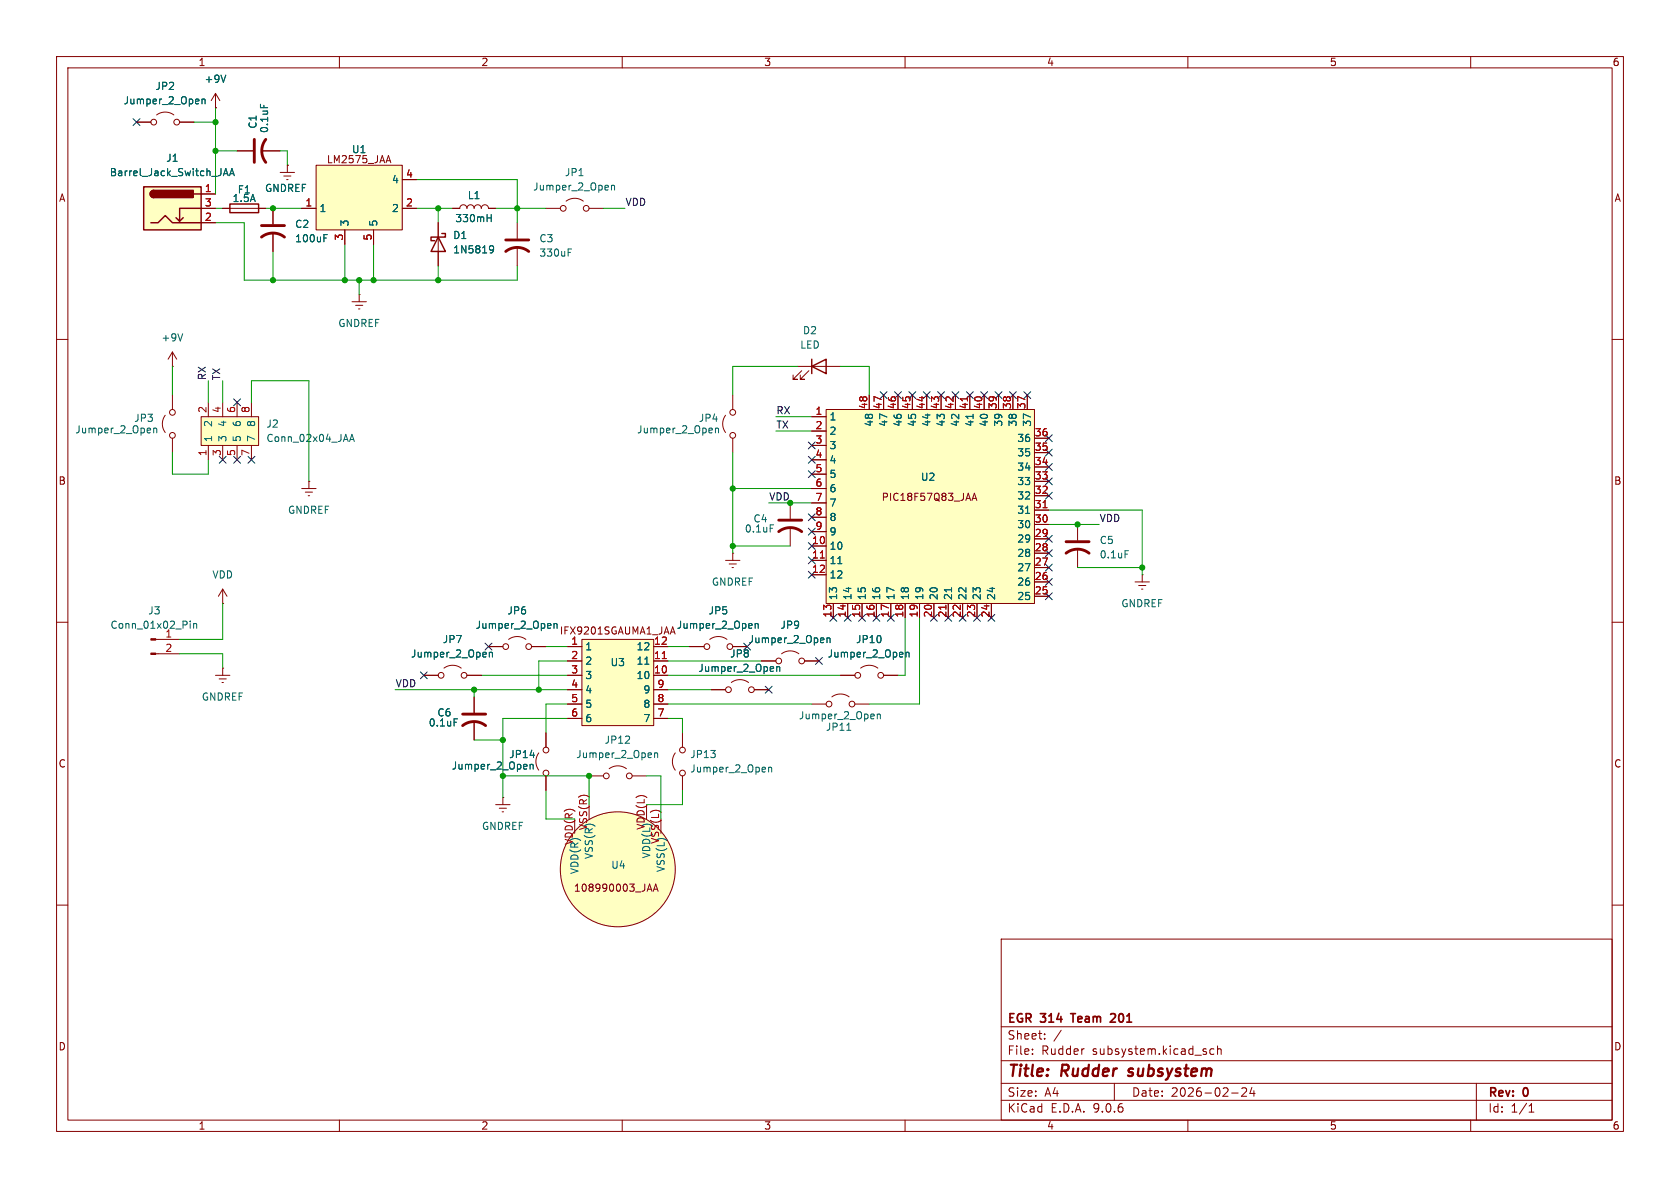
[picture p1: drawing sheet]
<svg xmlns="http://www.w3.org/2000/svg" width="297mm" height="210mm" viewBox="0 0 297 210" stroke-linecap="round" stroke-linejoin="round" font-family="sans-serif">
<g fill="none" stroke="#840000" stroke-width=".18">
<path d="M10 10h277v190h-277zM12 12h273v186h-273zM60 10v2M110 10v2M160 10v2M210 10v2M260 10v2M10 60h2M285 60h2M10 110h2M285 110h2M10 160h2"/>
<path d="M177 166h108v32h-108zM285 160h2M60 198v2M110 198v2M160 198v2M177 194.5h108M177 191.5h108M177 187.5h108M177 181.5h108M182.5 186.3v.1M182.5 185.5v.1M184.7 183.6v.1"/>
<path d="M184.7 182.8v.1M187.6 182.1l-1.3 2M191.5 185.4h.2M197 191.5v3M210 198v2M214.6 185.5l-.4-.1-.3 .3v.4l.1 .2h.6M215.2 185.5l.3-.1 .3 .1 .1 .9M215.2 184.9v1.5M217.7 193.2h1.2M219.5 192.4l.6-.1 .2 .1 .1 .3-.9 1.1h.9M221.3 192.2l-.3 1.1h.9M221.7 192.8v1"/>
<path d="M260 198v2M261 191.5v6.5M270.3 196.6h.9M270.3 195.5l.4-.4v1.5"/>
</g>
<path d="M199.4 190.1l.2 .1M199.6 189l-.1 .3 .1 .1" fill="none" stroke="#840000" stroke-width=".4"/>
<path d="M189.3 179.2h.8M197.1 179.3l-.5-.1-.3 .1M197.1 179.8l-.8 .9h.9" fill="none" stroke="#840000" stroke-width=".3"/>
<path d="M35.6 73.7h10.1v5h-10.1z" fill="#ffffc2"/>
<g fill="none" stroke="#840000" stroke-width=".18">
<path d="M41.9 26.7h2.8M46.2 26.7h3.3M48.3 36.8v2.8M48.3 41.1v3.4M62.2 53.3h2.6M62.9 54h1.2M63.4 54.6h.2M63.5 52.1h.1M63.5 52.1v1.2M35.6 73.7h10.1v5h-10.1zM36.8 71.1v2.6M36.8 78.7v2.6"/>
<path d="M39.4 71.1v2.6M39.4 78.7v2.6M41.9 71.1v2.6M41.9 78.7v2.6M44.4 71.1v2.6M44.4 78.7v2.6M128.3 73.4a2.54 2.54 0 0 0 0 3.1M129.5 69.9v2.5M129.5 77.5v2.5M141 64.8h7.6M141.7 65.5l-1.5 1.6h.8h-.8v-.8M143 65.5l-1.5 1.6h.7h-.7v-.8"/>
<path d="M74.9 119.4h2.6M78.5 118.1a2.54 2.54 0 0 1 3 0M82.5 119.4h2.6M86.4 114.3h2.5M89.9 113a2.54 2.54 0 0 1 3.1 0M94 114.3h2.5M148.6 119.4h2.5M152.1 118.1a2.54 2.54 0 0 1 3.1 0M156.2 119.4h2.5M83.8 123.2v2.8M83.8 127.5v3.3M95.2 133.1a2.54 2.54 0 0 0 0 3"/>
<path d="M96.5 129.5v2.6M96.5 137.2v2.5M143.5 124.5h2.5M147.1 123.2a2.54 2.54 0 0 1 3 0M151.1 124.5h2.6"/>
<circle cx="129.5" cy="72.9" r=".51"/>
<circle cx="129.5" cy="77" r=".51"/>
<circle cx="78" cy="119.4" r=".51"/>
<circle cx="82" cy="119.4" r=".51"/>
<circle cx="89.4" cy="114.3" r=".51"/>
<circle cx="93.5" cy="114.3" r=".51"/>
<circle cx="151.6" cy="119.4" r=".51"/>
<circle cx="155.7" cy="119.4" r=".51"/>
<circle cx="96.5" cy="136.7" r=".51"/>
<circle cx="96.5" cy="132.6" r=".51"/>
<circle cx="146.6" cy="124.5" r=".51"/>
<circle cx="150.6" cy="124.5" r=".51"/>
</g>
<g fill="none" stroke="#006464" stroke-width=".18">
<path d="M46 18.4v.6M57.3 42.1h.4M57.3 41.5h.6M61.8 78l.4-1.2 .4 1.2M61.9 77.7h.6M126.5 75.7v.8M126.5 75.8l.2-.1h.3v.8M86.5 115.4l.2-.1 .3 .1 .1 .7M86.5 115.3v.8M97.9 110.2v.9M97.9 110.3l.2-.1 .3 .1 .1 .8M160.2 115.3v.8"/>
<path d="M160.2 115.4l.2-.1 .3 .1v.7M80.3 127.1h.6M93.7 135.1v.9M93.7 135.2l.2-.1 .3 .1 .1 .8M149.7 129.1h.7M155.1 126.2v.9M155.1 126.3l.2-.1 .3 .1v.8"/>
</g>
<path d="M143.5 64.8l2.5-1.3v2.5zM143.5 63.5v2.5" fill="none" stroke="#840000" stroke-width=".25"/>
<path d="M45 24.6v4.1M46.2 39.9h4.1M47 24.6a3.3 3.3 0 0 0 0 4.1M46.2 41.9a3.3 3.3 0 0 1 4.1 0M81.8 128.3a3.3 3.3 0 0 1 4.1 0M81.8 126.2h4.1" fill="none" stroke="#840000" stroke-width=".51"/>
<path d="M146 72.4h36.9v34.3h-36.9z" fill="#ffffc2"/>
<g fill="none" stroke="#840000" stroke-width=".18">
<path d="M49.5 30.5h2.6M50.2 31.1h1.2M50.7 31.8h.2M50.8 29.2h.1M50.8 29.2v1.3M143.5 73.7h2.5M143.5 76.2h2.5M143.5 78.7h2.5M146 72.4h36.9v34.3h-36.9zM153.7 69.9v2.5M156.2 69.9v2.5M158.7 69.9v2.5"/>
<path d="M161.3 69.9v2.5M163.8 69.9v2.5M166.4 69.9v2.5M168.9 69.9v2.5M171.4 69.9v2.5M174 69.9v2.5M176.5 69.9v2.5M179.1 69.9v2.5M181.6 69.9v2.5M182.9 77.5h2.5M143.5 81.3h2.5M143.5 83.8h2.5"/>
<path d="M143.5 86.4h2.5M143.5 88.9h2.5M143.5 91.4h2.5M143.5 94h2.5M143.5 96.5h2.5M143.5 99.1h2.5M171.8 88.5l.5-1.3 .4 1.3M172 88.1h.6M182.9 80h2.5M182.9 82.6h2.5M182.9 85.1h2.5M182.9 87.6h2.5"/>
<path d="M182.9 90.2h2.5M182.9 92.7h2.5M182.9 95.3h2.5M182.9 97.8h2.5M143.5 101.6h2.5M147.3 106.7v2.5M149.9 106.7v2.5M152.4 106.7v2.5M154.9 106.7v2.5M157.5 106.7v2.5M160 106.7v2.5M162.6 106.7v2.5"/>
<path d="M165.1 106.7v2.5M167.6 106.7v2.5M170.2 106.7v2.5M172.7 106.7v2.5M175.3 106.7v2.5M182.9 100.3h2.5M182.9 102.9h2.5M182.9 105.4h2.5"/>
</g>
<path d="M172 73.2v.8M148.1 99.6h.7M181.3 90.7h.7M168.2 103.9v.7" fill="none" stroke="#006464" stroke-width=".18"/>
<path d="M171 70.2v.7M145 98.6h.7M184.4 89.8h.7M167.2 107v.7" fill="none" stroke="#a90000" stroke-width=".18"/>
<path d="M25.4 33h10.2v7.6h-10.2z" fill="#ffffc2"/>
<path d="M25.4 33h10.2v7.6h-10.2zM26.7 39.4h1.2l1.3-1.3 1.3 1.3h5.1M27.2 33.7a.64 .64 0 0 0-.7 .6 .64 .64 0 0 0 .7 .6M32.4 38.5l-.7 .6M34.3 34.3h1.3M35.6 36.8h-3.9v2.3l-.6-.6M40.6 36.1h5.1v1.5h-5.1z" fill="none" stroke="#840000" stroke-width=".25"/>
<g fill="#840000" stroke="#840000" stroke-width=".25">
<path d="M26.7 33.8l.5-.1v1.2a.63 .63 0 0 1-.6-.4 .63 .63 0 0 1 .1-.7z"/>
<path d="M27.2 33.7h7v1.2h-7z"/>
</g>
<g fill="none" stroke="#840000" stroke-width=".18">
<path d="M38.1 19.1h.1M38.1 16.5l-.8 1.3M38.1 16.5l.8 1.3M38.1 16.5v2.6M35.6 34.3h2.5M35.6 36.8h2.5M35.6 39.4h2.5M39.4 36.8h7.6M29.2 73.4a2.54 2.54 0 0 0 0 3.1M30.5 64.8h.1M30.5 62.2l-.8 1.3M30.5 62.2l.7 1.3"/>
<path d="M30.5 62.2v2.6M30.5 69.9v2.5M30.5 77.5v2.5M128.3 99.1h2.5M128.9 99.7h1.3M129.5 97.8h.1M129.5 97.8v1.3M129.4 100.3h.3M119.4 133.1a2.54 2.54 0 0 0 0 3M120.6 129.5v2.6M120.6 137.2v2.5M125.7 121.9h2.6"/>
<path d="M129.3 120.7a2.54 2.54 0 0 1 3 0M133.3 121.9h2.6"/>
<circle cx="30.5" cy="77" r=".51"/>
<circle cx="30.5" cy="72.9" r=".51"/>
<circle cx="120.7" cy="132.6" r=".51"/>
<circle cx="120.7" cy="136.7" r=".51"/>
<circle cx="128.8" cy="121.9" r=".51"/>
<circle cx="132.8" cy="121.9" r=".51"/>
</g>
<path d="M39.9 13.3l-.4 1.2M39.5 31.1l.4-1.3 .4 1.3M39.6 30.7h.6M40.6 31.1l.4-1.3 .4 1.3M40.7 30.7h.6M32.3 59l-.4 1.3M27.2 75.7v.8M27.2 75.8l.1-.1h.4v.8M137.3 117.8v.9M137.3 118l.2-.2 .3 .1 .1 .8M135.9 135.6v.9M135.9 135.7l.2-.1 .3 .1v.8" fill="none" stroke="#006464" stroke-width=".18"/>
<path d="M102.9 113h12.7v15.3h-12.7z" fill="#ffffc2"/>
<g fill="none" stroke="#840000" stroke-width=".18">
<path d="M24.1 21.6h2.6M27.7 20.3a2.54 2.54 0 0 1 3 0M31.7 21.6h2.6M77.5 39.4v7.6M80 36.8h1.3a.64 .64 0 0 1 .6-.6 .64 .64 0 0 1 .6 .6 .64 .64 0 0 1 .7-.6 .64 .64 0 0 1 .6 .6 .64 .64 0 0 1 .7-.6 .64 .64 0 0 1 .6 .6 .64 .64 0 0 1 .6-.6 .64 .64 0 0 1 .7 .6h1.2M91.4 39.4v2.8M96.5 36.8h2.6M100.1 35.6a2.54 2.54 0 0 1 3 0M104.1 36.8h2.6M91.4 43.7v3.3M53.3 86.4h2.6M54 87h1.2"/>
<path d="M54.5 87.6h.2M54.6 85.1h.1M54.6 85.1v1.3M139.7 88.9v2.8M139.7 93.2v3.3M190.5 92.7v2.8M190.5 97v3.3M27.5 113h4.2M27.5 115.6h4.2M38.1 119.4h2.5M39.4 106.7h.1M39.4 118.1h.1"/>
<path d="M39.4 104.1l-.8 1.3M39.4 104.1l.7 1.3M39.4 104.1v2.6M39.4 118.1v1.3M100.3 114.3h2.6M100.3 116.8h2.6M100.3 119.4h2.6M102.9 113h12.7v15.3h-12.7zM115.6 114.3h2.5M115.6 116.8h2.5M115.6 119.4h2.5M118.6 111.7h.6"/>
<path d="M118.9 110.8l.4 1.3M121.9 114.3h2.6M125.5 113a2.54 2.54 0 0 1 3 0M129.5 114.3h2.6M134.6 116.8h2.6M138.2 115.6a2.54 2.54 0 0 1 3 0M142.2 116.8h2.6M200.7 102.9h2.5M201.3 103.5h1.3M201.8 104.1h.3M201.9 101.6h.1M201.9 101.6v1.3"/>
<path d="M38.7 120h1.3M39.2 120.7h.3M100.3 121.9h2.6M100.3 124.5h2.6M100.3 127h2.6M104.1 137.2h2.6M107.7 135.9a2.54 2.54 0 0 1 3 0M111.8 137.2h2.5M115.6 121.9h2.5M115.6 124.5h2.5M115.6 127h2.5"/>
<circle cx="27.2" cy="21.6" r=".51"/>
<circle cx="31.2" cy="21.6" r=".51"/>
<circle cx="99.6" cy="36.8" r=".51"/>
<circle cx="103.6" cy="36.8" r=".51"/>
<circle cx="125" cy="114.3" r=".51"/>
<circle cx="129" cy="114.3" r=".51"/>
<circle cx="137.7" cy="116.8" r=".51"/>
<circle cx="141.7" cy="116.8" r=".51"/>
<circle cx="107.2" cy="137.2" r=".51"/>
<circle cx="111.3" cy="137.2" r=".51"/>
</g>
<g fill="none" stroke="#006464" stroke-width=".18">
<path d="M35.7 17.5v.9M35.7 17.6l.2-.1 .3 .1 .1 .8M86.1 38.5h.7M86.8 37.9v1.3M108.1 32.8v.8M108.1 32.9l.2-.1h.3v.8M86.7 43.5l.3-.1 .2 .2a.84 .84 0 0 1-.3 1.1h-.2M87.3 44l-.3 .2h-.3M100.4 44.6h.5M100.4 44h.6M136.2 92.8h.6M198.9 97.4h.6"/>
<path d="M33.6 109.8v.1M33.6 110.2v.9M34.2 110.3l.2-.1 .3 .1 .1 .8M34.2 110.2v.9M114 117.4h.7M133.5 110.2v.9M133.5 110.3l.2-.1 .3 .1v.8M146.2 112.8v.8M146.2 112.9l.2-.1h.3v.8M115.7 133.1v.8M115.7 133.2l.2-.1h.3l.1 .8"/>
</g>
<path d="M117.1 116.4h.7" fill="none" stroke="#a90000" stroke-width=".18"/>
<path d="M89.4 44.5a3.3 3.3 0 0 1 4.1 0M89.4 42.4h4.1M137.7 94a3.3 3.3 0 0 1 4 0M137.7 91.9h4M188.5 97.8a3.3 3.3 0 0 1 4 0M188.5 95.8h4" fill="none" stroke="#840000" stroke-width=".51"/>
<g fill="#840000" stroke="#840000" stroke-width=".18">
<path d="M26.7 112.9h.8v.3h-.8z"/>
<path d="M26.7 115.4h.8v.3h-.8z"/>
</g>
<path d="M77.5 41.9l1.2 2.6h-2.5zM78.1 41.3h.6v.6h-2.5v.6h.6" fill="none" stroke="#840000" stroke-width=".25"/>
<path d="M55.9 29.2h15.2v11.4h-15.2z" fill="#ffffc2"/>
<g fill="none" stroke="#840000" stroke-width=".18">
<path d="M38.1 19.1h.1M24.1 21.6h2.6M31.7 21.6h2.6M35.6 36.8h2.5M35.6 34.3h2.5M35.6 39.4h2.5M39.4 36.8h1.2M41.9 26.7h2.8M45.7 36.8h1.3M46.2 26.7h3.3M48.3 36.8v2.8M50.8 29.2h.1"/>
<path d="M53.3 36.8h2.6M55.9 29.2h15.2v11.4h-15.2zM68.4 28.4h.6M68.7 27.5l.4 1.3M71.1 36.8h2.6M71.1 31.8h2.6M77.5 39.4v2.5M80 36.8h1.3M86.4 36.8h1.2M48.3 41.1v3.4M61 40.6v2.6M66 40.6v2.6"/>
<path d="M77.5 44.5v2.5M143.5 73.7h2.5M143.5 76.2h2.5M143.5 78.7h2.5M153.7 69.9v2.5M156.2 69.9v2.5M158.7 69.9v2.5M161.3 69.9v2.5M163.8 69.9v2.5M166.4 69.9v2.5M168.9 69.9v2.5M171.4 69.9v2.5"/>
<path d="M174 69.9v2.5M176.5 69.9v2.5M179.1 69.9v2.5M181.6 69.9v2.5M182.9 77.5h2.5M143.5 81.3h2.5M143.5 83.8h2.5M143.5 86.4h2.5M143.5 88.9h2.5M143.5 91.4h2.5M143.5 94h2.5M143.5 96.5h2.5"/>
<path d="M143.5 99.1h2.5M182.9 80h2.5M182.9 82.6h2.5M182.9 85.1h2.5M182.9 87.6h2.5M182.9 90.2h2.5M182.9 92.7h2.5M182.9 95.3h2.5M182.9 97.8h2.5M74.9 119.4h2.6M82.5 119.4h2.6M86.4 114.3h2.5"/>
<path d="M94 114.3h2.5M100.3 114.3h2.6M100.3 116.8h2.6M100.3 119.4h2.6M115.6 114.3h2.5M115.6 116.8h2.5M115.6 119.4h2.5M121.9 114.3h2.6M129.5 114.3h2.6M134.6 116.8h2.6M142.2 116.8h2.6M143.5 101.6h2.5"/>
<path d="M147.3 106.7v2.5M148.6 119.4h2.5M149.9 106.7v2.5M152.4 106.7v2.5M154.9 106.7v2.5M156.2 119.4h2.5M157.5 106.7v2.5M160 106.7v2.5M162.6 106.7v2.5M165.1 106.7v2.5M167.6 106.7v2.5M170.2 106.7v2.5"/>
<path d="M172.7 106.7v2.5M175.3 106.7v2.5M182.9 100.3h2.5M182.9 102.9h2.5M182.9 105.4h2.5M83.8 123.2v2.8M83.8 127.5v3.3M96.5 129.5v2.6M96.5 137.2v2.5M100.3 121.9h2.6M100.3 124.5h2.6M100.3 127h2.6"/>
<path d="M115.6 121.9h2.5M115.6 124.5h2.5M115.6 127h2.5M125.7 121.9h2.6M133.3 121.9h2.6M87.6 142.2h2.6M88.3 142.9h1.2M88.8 143.5h.2M88.9 141h.1M88.9 141v1.2M114.5 157.2h.6M114.8 156.3l.5 1.3"/>
<path d="M115.5 157.6l.4-1.3 .4 1.3M115.6 157.2h.6"/>
<circle cx="109.2" cy="153.7" r="10.2"/>
</g>
<circle cx="109.2" cy="153.7" r="10.2" fill="#ffffc2" stroke="#ffffc2" stroke-width=".18"/>
<g fill="none" stroke="#009600" stroke-width=".18">
<path d="M38.1 19.1v15.2M34.3 21.6h3.8M38.1 39.4h5.1v10.1h48.2v-2.5M38.1 36.8h1.3M38.1 26.7h3.8M47 36.8h6.3M49.5 26.7h1.3v2.5M73.7 31.8h17.7v7.6M73.7 36.8h6.3M77.5 36.8v2.6M87.6 36.8h8.9M106.7 36.8h3.8"/>
<path d="M48.3 44.5v5M61 43.2v6.3M63.5 49.5v2.6M66 43.2v6.3M77.5 47v2.5M30.5 64.8v5.1M36.8 67.3v3.8M39.4 67.3v3.8M44.4 71.1v-3.8h10.2v17.8M137.2 76.2h6.3M137.2 73.7h6.3M141 64.8h-11.5v5.1"/>
<path d="M148.6 64.8h5.1v5.1M30.5 80v3.8h6.3v-2.5M129.5 80v17.8M129.5 96.5h10.2M129.5 86.4h14M135.9 88.9h7.6M185.4 92.7h8.9M185.4 90.2h16.5v11.4M31.7 115.6h7.7v2.5M39.4 106.7v6.3h-7.7M85.1 119.4h15.2M96.5 114.3h3.8"/>
<path d="M100.3 116.8h-5.1v5.1M118.1 119.4h30.5M118.1 116.8h16.5M118.1 114.3h3.8M160 109.2v10.2h-1.3M162.6 109.2v15.3h-8.9M190.5 100.3h11.4M69.8 121.9h30.5M83.8 121.9v1.3M83.8 130.8h5.1M88.9 137.2h15.2v5M96.5 139.7v5.1h5.1"/>
<path d="M100.3 124.5h-3.8v5M100.3 127h-11.4v14M114.3 137.2h2.5v7.6M118.1 127h2.5v2.5M118.1 124.5h25.4M118.1 121.9h7.6M120.6 139.7v2.5h-6.3"/>
</g>
<g fill="none" stroke="#000084" stroke-width=".18">
<path d="M23.5 21l1.2 1.2M24.7 21l-1.2 1.2M41.3 70.5l1.2 1.2M42.5 70.5l-1.2 1.2M142.9 78.1l1.2 1.2M144.1 78.1l-1.2 1.2M155.6 69.2l1.2 1.3M156.8 69.2l-1.2 1.3M158.1 69.2l1.3 1.3M159.4 69.2l-1.3 1.3M160.7 69.2l1.2 1.3M161.9 69.2l-1.2 1.3"/>
<path d="M163.2 69.2l1.2 1.3M164.4 69.2l-1.2 1.3M165.8 69.2l1.2 1.3M167 69.2l-1.2 1.3M168.3 69.2l1.2 1.3M169.5 69.2l-1.2 1.3M170.8 69.2l1.3 1.3M172.1 69.2l-1.3 1.3M173.4 69.2l1.2 1.3M174.6 69.2l-1.2 1.3M175.9 69.2l1.2 1.3M177.1 69.2l-1.2 1.3"/>
<path d="M178.5 69.2l1.2 1.3M179.7 69.2l-1.2 1.3M181 69.2l1.2 1.3M182.2 69.2l-1.2 1.3M184.8 79.4l1.2 1.2M184.8 76.9l1.2 1.2M186 79.4l-1.2 1.2M186 76.9l-1.2 1.2M38.8 80.7l1.2 1.2M40 80.7l-1.2 1.2M41.3 80.7l1.2 1.2M42.5 80.7l-1.2 1.2"/>
<path d="M43.8 80.7l1.3 1.2M45.1 80.7l-1.3 1.2M142.9 95.9l1.2 1.2M142.9 90.8l1.2 1.2M142.9 93.4l1.2 1.2M142.9 98.5l1.2 1.2M142.9 80.7l1.2 1.2M142.9 83.2l1.2 1.2M144.1 95.9l-1.2 1.2M144.1 90.8l-1.2 1.2M144.1 93.4l-1.2 1.2M144.1 98.5l-1.2 1.2"/>
<path d="M144.1 80.7l-1.2 1.2M144.1 83.2l-1.2 1.2M184.8 94.6l1.2 1.3M184.8 99.7l1.2 1.2M184.8 97.2l1.2 1.2M184.8 84.5l1.2 1.2M184.8 87l1.2 1.2M184.8 81.9l1.2 1.3M186 94.6l-1.2 1.3M186 99.7l-1.2 1.2M186 97.2l-1.2 1.2M186 84.5l-1.2 1.2"/>
<path d="M186 87l-1.2 1.2M186 81.9l-1.2 1.3M74.3 118.8l1.2 1.2M75.5 118.8l-1.2 1.2M85.8 113.7l1.2 1.2M87 113.7l-1.2 1.2M131.5 113.7l1.2 1.2M132.7 113.7l-1.2 1.2M142.9 101l1.2 1.2M144.1 101l-1.2 1.2M144.2 116.2l1.2 1.2M145.4 116.2l-1.2 1.2"/>
<path d="M146.7 108.6l1.2 1.2M147.9 108.6l-1.2 1.2M149.3 108.6l1.2 1.2M150.5 108.6l-1.2 1.2M151.8 108.6l1.2 1.2M153 108.6l-1.2 1.2M154.3 108.6l1.2 1.2M155.5 108.6l-1.2 1.2M156.9 108.6l1.2 1.2M158.1 108.6l-1.2 1.2M164.5 108.6l1.2 1.2M165.7 108.6l-1.2 1.2"/>
<path d="M167 108.6l1.2 1.2M168.2 108.6l-1.2 1.2M169.6 108.6l1.2 1.2M170.8 108.6l-1.2 1.2M172.1 108.6l1.2 1.2M173.3 108.6l-1.2 1.2M174.7 108.6l1.2 1.2M175.9 108.6l-1.2 1.2M184.8 104.8l1.2 1.2M184.8 102.3l1.2 1.2M186 104.8l-1.2 1.2M186 102.3l-1.2 1.2"/>
<path d="M135.3 121.3l1.2 1.2M136.5 121.3l-1.2 1.2"/>
</g>
<g fill="none" stroke="#006464" stroke-width=".18">
<path d="M35.7 17.5v.9M35.7 17.6l.2-.1 .3 .1 .1 .8M39.9 13.3l-.4 1.2M46 18.4v.6M39.5 31.1l.4-1.3 .4 1.3M39.6 30.7h.6M40.6 31.1l.4-1.3 .4 1.3M40.7 30.7h.6M86.1 38.5h.7M86.8 37.9v1.3M57.3 42.1h.4M57.3 41.5h.6"/>
<path d="M86.7 43.5l.3-.1 .2 .2a.84 .84 0 0 1-.3 1.1h-.2M87.3 44l-.3 .2h-.3M172 73.2v.8M148.1 99.6h.7M181.3 90.7h.7M86.5 115.4l.2-.1 .3 .1 .1 .7M86.5 115.3v.8M97.9 110.3l.2-.1 .3 .1 .1 .8M97.9 110.2v.9M114 117.4h.7M133.5 110.3l.2-.1 .3 .1v.8M133.5 110.2v.9"/>
<path d="M137.3 117.8v.9M137.3 118l.2-.2 .3 .1 .1 .8M146.2 112.8v.8M146.2 112.9l.2-.1h.3v.8M160.2 115.3v.8M160.2 115.4l.2-.1 .3 .1v.7M168.2 103.9v.7M80.3 127.1h.6M93.7 135.1v.9M93.7 135.2l.2-.1 .3 .1 .1 .8"/>
</g>
<path d="M171 70.2v.7M145 98.6h.7M184.4 89.8h.7M117.1 116.4h.7M167.2 107v.7" fill="none" stroke="#a90000" stroke-width=".18"/>
<g fill="#009600" stroke="#009600" stroke-width=".18">
<circle cx="91.4" cy="36.8" r=".46"/>
<circle cx="190.5" cy="92.7" r=".46"/>
<circle cx="201.9" cy="100.3" r=".46"/>
<circle cx="129.5" cy="86.4" r=".46"/>
<circle cx="104.1" cy="137.2" r=".46"/>
<circle cx="129.5" cy="96.5" r=".46"/>
<circle cx="48.3" cy="49.5" r=".46"/>
<circle cx="38.1" cy="21.6" r=".46"/>
<circle cx="48.3" cy="36.8" r=".46"/>
<circle cx="38.1" cy="26.7" r=".46"/>
<circle cx="139.7" cy="88.9" r=".46"/>
<circle cx="83.8" cy="121.9" r=".46"/>
<circle cx="95.2" cy="121.9" r=".46"/>
<circle cx="88.9" cy="130.8" r=".46"/>
<circle cx="88.9" cy="137.2" r=".46"/>
<circle cx="63.5" cy="49.5" r=".46"/>
<circle cx="61" cy="49.5" r=".46"/>
<circle cx="77.5" cy="49.5" r=".46"/>
<circle cx="66" cy="49.5" r=".46"/>
<circle cx="77.5" cy="36.8" r=".46"/>
</g>
<g font-size="2.8" fill="#840000">
<text x="178" y="190.9">Title:</text>
<text x="187.7" y="190.9">Rudder</text>
<text x="200.4" y="190.9">subsystem</text>
</g>
<g font-size="2.1" fill="#840000">
<text x="178" y="184">Sheet:</text>
<text x="178" y="181.2">EGR</text>
<text x="184.1" y="181.2">314</text>
<text x="190.1" y="181.2">Team</text>
<text x="197.7" y="181.2">201</text>
<text x="178" y="186.7">File:</text>
<text x="184.1" y="186.7">Rudder</text>
<text x="193.2" y="186.7">subsystem.kicad_sch</text>
<text x="178" y="196.9">KiCad</text>
<text x="178" y="194.1">Size:</text>
<text x="184.7" y="194.1">A4</text>
<text x="185.7" y="196.9">E.D.A.</text>
<text x="193.3" y="196.9">9.0.6</text>
<text x="200" y="194.1">Date:</text>
<text x="207" y="194.1">2026-02-24</text>
<text x="263" y="194.3">Rev:</text>
<text x="263" y="196.9">Id:</text>
<text x="267.1" y="196.9">1/1</text>
<text x="269.4" y="194.3">0</text>
</g>
<g font-size="1.8" fill="#840000">
<text x="35" y="11.9">1</text>
<text x="85" y="11.9">2</text>
<text x="135" y="11.9">3</text>
<text x="185" y="11.9">4</text>
<text x="235" y="11.9">5</text>
<text x="285" y="11.9">6</text>
<text x="57.7" y="29.1">LM2575_JAA</text>
<text x="10.3" y="35.9">A</text>
<text x="285.3" y="35.9">A</text>
<text x="10.3" y="85.9">B</text>
<text x="155.8" y="88.7">PIC18F57Q83_JAA</text>
<text x="285.3" y="85.9">B</text>
<text x="98.9" y="112.4">IFX9201SGAUMA1_JAA</text>
<text x="10.3" y="135.9">C</text>
<text x="285.3" y="135.9">C</text>
<text x="101.4" y="157.8">108990003_JAA</text>
<text x="10.3" y="185.9">D</text>
<text x="285.3" y="185.9">D</text>
<text x="35" y="199.9">1</text>
<text x="85" y="199.9">2</text>
<text x="135" y="199.9">3</text>
<text x="185" y="199.9">4</text>
<text x="235" y="199.9">5</text>
<text x="285" y="199.9">6</text>
</g>
<g font-size="1.8" fill="#006464">
<text x="27.4" y="16.1">JP2</text>
<text x="36.1" y="14.8">+9V</text>
<text x="21.8" y="18.6">Jumper_2_Open</text>
<text x="45.6" y="22.9" transform="rotate(-90 45.6 22.9)">C1</text>
<text x="47.6" y="23.6" transform="rotate(-90 47.6 23.6)">0.1uF</text>
<text x="29.3" y="28.8">J1</text>
<text x="62.1" y="27.3">U1</text>
<text x="19.3" y="31.3">Barrel_Jack_Switch_JAA</text>
<text x="41" y="35.9">1.5A</text>
<text x="41.9" y="34.4">F1</text>
<text x="46.8" y="34.1">GNDREF</text>
<text x="69.2" y="32.6">4</text>
<text x="82.6" y="35.4">L1</text>
<text x="94.2" y="33.9">Jumper_2_Open</text>
<text x="99.8" y="31.3">JP1</text>
<text x="52.1" y="40.5">C2</text>
<text x="56.4" y="37.7">1</text>
<text x="61.8" y="40.1" transform="rotate(-90 61.8 40.1)">3</text>
<text x="66.9" y="40.1" transform="rotate(-90 66.9 40.1)">5</text>
<text x="69.2" y="37.7">2</text>
<text x="80.4" y="39.5">330mH</text>
<text x="52.1" y="43">100uF</text>
<text x="80" y="42.5">D1</text>
<text x="80" y="45">1N5819</text>
<text x="95.3" y="43">C3</text>
<text x="95.3" y="45.6">330uF</text>
<text x="59.7" y="58">GNDREF</text>
<text x="141.9" y="59.3">D2</text>
<text x="28.4" y="60.6">+9V</text>
<text x="141.4" y="61.8">LED</text>
<text x="13.2" y="76.8">Jumper_2_Open</text>
<text x="23.6" y="74.8">JP3</text>
<text x="37.7" y="75.6" transform="rotate(-90 37.7 75.6)">2</text>
<text x="40.2" y="75.6" transform="rotate(-90 40.2 75.6)">4</text>
<text x="42.8" y="75.6" transform="rotate(-90 42.8 75.6)">6</text>
<text x="45.3" y="75.6" transform="rotate(-90 45.3 75.6)">8</text>
<text x="47" y="75.8">J2</text>
<text x="112.5" y="76.8">Jumper_2_Open</text>
<text x="123.5" y="74.8">JP4</text>
<text x="146.6" y="74.5">1</text>
<text x="146.6" y="77.1">2</text>
<text x="154.5" y="75.5" transform="rotate(-90 154.5 75.5)">48</text>
<text x="157.1" y="75.5" transform="rotate(-90 157.1 75.5)">47</text>
<text x="159.6" y="75.5" transform="rotate(-90 159.6 75.5)">46</text>
<text x="162.2" y="75.5" transform="rotate(-90 162.2 75.5)">45</text>
<text x="164.7" y="75.5" transform="rotate(-90 164.7 75.5)">44</text>
<text x="167.2" y="75.5" transform="rotate(-90 167.2 75.5)">43</text>
<text x="169.8" y="75.5" transform="rotate(-90 169.8 75.5)">42</text>
<text x="172.3" y="75.5" transform="rotate(-90 172.3 75.5)">41</text>
<text x="174.9" y="75.5" transform="rotate(-90 174.9 75.5)">40</text>
<text x="177.4" y="75.5" transform="rotate(-90 177.4 75.5)">39</text>
<text x="179.9" y="75.5" transform="rotate(-90 179.9 75.5)">38</text>
<text x="182.5" y="75.5" transform="rotate(-90 182.5 75.5)">37</text>
<text x="37.7" y="78.2" transform="rotate(-90 37.7 78.2)">1</text>
<text x="40.2" y="78.2" transform="rotate(-90 40.2 78.2)">3</text>
<text x="42.8" y="78.2" transform="rotate(-90 42.8 78.2)">5</text>
<text x="45.3" y="78.2" transform="rotate(-90 45.3 78.2)">7</text>
<text x="47" y="78.3">Conn_02x04_JAA</text>
<text x="146.6" y="79.6">3</text>
<text x="146.6" y="82.1">4</text>
<text x="179.7" y="78.3">36</text>
<text x="179.7" y="80.9">35</text>
<text x="179.7" y="83.4">34</text>
<text x="146.6" y="84.7">5</text>
<text x="146.6" y="87.2">6</text>
<text x="146.6" y="89.8">7</text>
<text x="162.7" y="85.2">U2</text>
<text x="179.7" y="86">33</text>
<text x="179.7" y="88.5">32</text>
<text x="50.8" y="91">GNDREF</text>
<text x="131.6" y="94.3">0.1uF</text>
<text x="133.1" y="92.6">C4</text>
<text x="146.6" y="92.3">8</text>
<text x="146.6" y="94.8">9</text>
<text x="179.7" y="91">31</text>
<text x="179.7" y="93.6">30</text>
<text x="146.6" y="97.4">10</text>
<text x="146.6" y="99.9">11</text>
<text x="179.7" y="96.1">29</text>
<text x="179.7" y="98.7">28</text>
<text x="179.7" y="101.2">27</text>
<text x="194.3" y="96.4">C5</text>
<text x="194.3" y="98.9">0.1uF</text>
<text x="37.5" y="102.5">VDD</text>
<text x="125.7" y="103.7">GNDREF</text>
<text x="146.6" y="102.5">12</text>
<text x="148.2" y="106.2" transform="rotate(-90 148.2 106.2)">13</text>
<text x="150.7" y="106.2" transform="rotate(-90 150.7 106.2)">14</text>
<text x="153.3" y="106.2" transform="rotate(-90 153.3 106.2)">15</text>
<text x="155.8" y="106.2" transform="rotate(-90 155.8 106.2)">16</text>
<text x="158.3" y="106.2" transform="rotate(-90 158.3 106.2)">17</text>
<text x="160.9" y="106.2" transform="rotate(-90 160.9 106.2)">18</text>
<text x="163.4" y="106.2" transform="rotate(-90 163.4 106.2)">19</text>
<text x="166" y="106.2" transform="rotate(-90 166 106.2)">20</text>
<text x="168.5" y="106.2" transform="rotate(-90 168.5 106.2)">21</text>
<text x="171" y="106.2" transform="rotate(-90 171 106.2)">22</text>
<text x="173.6" y="106.2" transform="rotate(-90 173.6 106.2)">23</text>
<text x="176.1" y="106.2" transform="rotate(-90 176.1 106.2)">24</text>
<text x="179.7" y="103.7">26</text>
<text x="179.7" y="106.3">25</text>
<text x="198.1" y="107.5">GNDREF</text>
<text x="19.4" y="111.4">Conn_01x02_Pin</text>
<text x="26.1" y="108.8">J3</text>
<text x="29.1" y="112.8">1</text>
<text x="78.2" y="113.9">JP7</text>
<text x="84" y="111.4">Jumper_2_Open</text>
<text x="89.6" y="108.8">JP6</text>
<text x="119.6" y="111.4">Jumper_2_Open</text>
<text x="125.2" y="108.8">JP5</text>
<text x="132.3" y="113.9">Jumper_2_Open</text>
<text x="137.9" y="111.4">JP9</text>
<text x="151.2" y="113.9">JP10</text>
<text x="72.6" y="116.4">Jumper_2_Open</text>
<text x="103.4" y="115.2">1</text>
<text x="103.4" y="117.7">2</text>
<text x="107.8" y="118">U3</text>
<text x="112.4" y="115.2">12</text>
<text x="112.4" y="117.7">11</text>
<text x="123.4" y="119">Jumper_2_Open</text>
<text x="129" y="116.4">JP8</text>
<text x="146.2" y="116.4">Jumper_2_Open</text>
<text x="35.6" y="124.1">GNDREF</text>
<text x="103.4" y="120.2">3</text>
<text x="103.4" y="122.8">4</text>
<text x="103.4" y="125.3">5</text>
<text x="112.4" y="120.2">10</text>
<text x="113.6" y="122.8">9</text>
<text x="113.6" y="125.3">8</text>
<text x="75.7" y="128.6">0.1uF</text>
<text x="77.2" y="126.8">C6</text>
<text x="103.4" y="127.9">6</text>
<text x="106.8" y="131.7">JP12</text>
<text x="113.6" y="127.9">7</text>
<text x="141.1" y="127.4">Jumper_2_Open</text>
<text x="145.9" y="129.4">JP11</text>
<text x="79.8" y="136.2">Jumper_2_Open</text>
<text x="89.9" y="134.2">JP14</text>
<text x="101.8" y="134.2">Jumper_2_Open</text>
<text x="121.9" y="136.8">Jumper_2_Open</text>
<text x="121.9" y="134.2">JP13</text>
<text x="85.1" y="146.9">GNDREF</text>
<text x="102.5" y="154.6" transform="rotate(-90 102.5 154.6)">VDD(R)</text>
<text x="105" y="152" transform="rotate(-90 105 152)">VSS(R)</text>
<text x="108" y="153.8">U4</text>
<text x="115.2" y="151.8" transform="rotate(-90 115.2 151.8)">VDD(L)</text>
<text x="117.7" y="154.3" transform="rotate(-90 117.7 154.3)">VSS(L)</text>
</g>
<g font-size="1.8" fill="#a90000">
<text x="36.1" y="34">1</text>
<text x="71.7" y="31.5">4</text>
<text x="36.1" y="36.6">3</text>
<text x="36.1" y="39.1">2</text>
<text x="53.9" y="36.6">1</text>
<text x="71.7" y="36.6">2</text>
<text x="60.7" y="42.6" transform="rotate(-90 60.7 42.6)">3</text>
<text x="65.8" y="42.6" transform="rotate(-90 65.8 42.6)">5</text>
<text x="36.6" y="73.1" transform="rotate(-90 36.6 73.1)">2</text>
<text x="39.1" y="73.1" transform="rotate(-90 39.1 73.1)">4</text>
<text x="41.7" y="73.1" transform="rotate(-90 41.7 73.1)">6</text>
<text x="44.2" y="73.1" transform="rotate(-90 44.2 73.1)">8</text>
<text x="144.1" y="73.4">1</text>
<text x="144.1" y="75.9">2</text>
<text x="153.4" y="72.4" transform="rotate(-90 153.4 72.4)">48</text>
<text x="156" y="72.4" transform="rotate(-90 156 72.4)">47</text>
<text x="158.5" y="72.4" transform="rotate(-90 158.5 72.4)">46</text>
<text x="161" y="72.4" transform="rotate(-90 161 72.4)">45</text>
<text x="163.6" y="72.4" transform="rotate(-90 163.6 72.4)">44</text>
<text x="166.1" y="72.4" transform="rotate(-90 166.1 72.4)">43</text>
<text x="168.7" y="72.4" transform="rotate(-90 168.7 72.4)">42</text>
<text x="171.2" y="72.4" transform="rotate(-90 171.2 72.4)">41</text>
<text x="173.7" y="72.4" transform="rotate(-90 173.7 72.4)">40</text>
<text x="176.3" y="72.4" transform="rotate(-90 176.3 72.4)">39</text>
<text x="178.8" y="72.4" transform="rotate(-90 178.8 72.4)">38</text>
<text x="181.4" y="72.4" transform="rotate(-90 181.4 72.4)">37</text>
<text x="182.8" y="77.2">36</text>
<text x="36.6" y="80.7" transform="rotate(-90 36.6 80.7)">1</text>
<text x="39.1" y="80.7" transform="rotate(-90 39.1 80.7)">3</text>
<text x="41.7" y="80.7" transform="rotate(-90 41.7 80.7)">5</text>
<text x="44.2" y="80.7" transform="rotate(-90 44.2 80.7)">7</text>
<text x="144.1" y="78.5">3</text>
<text x="144.1" y="81">4</text>
<text x="144.1" y="83.6">5</text>
<text x="182.8" y="79.8">35</text>
<text x="182.8" y="82.3">34</text>
<text x="144.1" y="86.1">6</text>
<text x="144.1" y="88.6">7</text>
<text x="182.8" y="84.8">33</text>
<text x="182.8" y="87.4">32</text>
<text x="182.8" y="89.9">31</text>
<text x="144.1" y="91.2">8</text>
<text x="144.1" y="93.7">9</text>
<text x="182.8" y="92.5">30</text>
<text x="182.8" y="95">29</text>
<text x="143.5" y="96.3">10</text>
<text x="143.5" y="98.8">11</text>
<text x="143.5" y="101.3">12</text>
<text x="182.8" y="97.5">28</text>
<text x="182.8" y="100.1">27</text>
<text x="182.8" y="102.6">26</text>
<text x="182.8" y="105.2">25</text>
<text x="147.1" y="109.3" transform="rotate(-90 147.1 109.3)">13</text>
<text x="149.6" y="109.3" transform="rotate(-90 149.6 109.3)">14</text>
<text x="152.1" y="109.3" transform="rotate(-90 152.1 109.3)">15</text>
<text x="154.7" y="109.3" transform="rotate(-90 154.7 109.3)">16</text>
<text x="157.2" y="109.3" transform="rotate(-90 157.2 109.3)">17</text>
<text x="159.8" y="109.3" transform="rotate(-90 159.8 109.3)">18</text>
<text x="162.3" y="109.3" transform="rotate(-90 162.3 109.3)">19</text>
<text x="164.8" y="109.3" transform="rotate(-90 164.8 109.3)">20</text>
<text x="167.4" y="109.3" transform="rotate(-90 167.4 109.3)">21</text>
<text x="169.9" y="109.3" transform="rotate(-90 169.9 109.3)">22</text>
<text x="172.5" y="109.3" transform="rotate(-90 172.5 109.3)">23</text>
<text x="175" y="109.3" transform="rotate(-90 175 109.3)">24</text>
<text x="29.1" y="115.3">2</text>
<text x="100.9" y="114">1</text>
<text x="100.9" y="116.6">2</text>
<text x="100.9" y="119.1">3</text>
<text x="115.5" y="114">12</text>
<text x="115.5" y="116.6">11</text>
<text x="115.5" y="119.1">10</text>
<text x="100.9" y="121.7">4</text>
<text x="100.9" y="124.2">5</text>
<text x="116.1" y="121.7">9</text>
<text x="116.1" y="124.2">8</text>
<text x="100.9" y="126.7">6</text>
<text x="116.1" y="126.7">7</text>
<text x="101.3" y="149.4" transform="rotate(-90 101.3 149.4)">VDD(R)</text>
<text x="103.9" y="146.8" transform="rotate(-90 103.9 146.8)">VSS(R)</text>
<text x="114" y="146.8" transform="rotate(-90 114 146.8)">VDD(L)</text>
<text x="116.6" y="149.3" transform="rotate(-90 116.6 149.3)">VSS(L)</text>
</g>
<g font-size="1.8" fill="#0f0f0f">
<text x="110.5" y="36.5">VDD</text>
<text x="36.5" y="67.3" transform="rotate(-90 36.5 67.3)">RX</text>
<text x="39" y="67.3" transform="rotate(-90 39 67.3)">TX</text>
<text x="137.2" y="73.3">RX</text>
<text x="137.2" y="75.9">TX</text>
<text x="135.9" y="88.6">VDD</text>
<text x="194.3" y="92.4">VDD</text>
<text x="69.8" y="121.6">VDD</text>
</g>
</svg>
